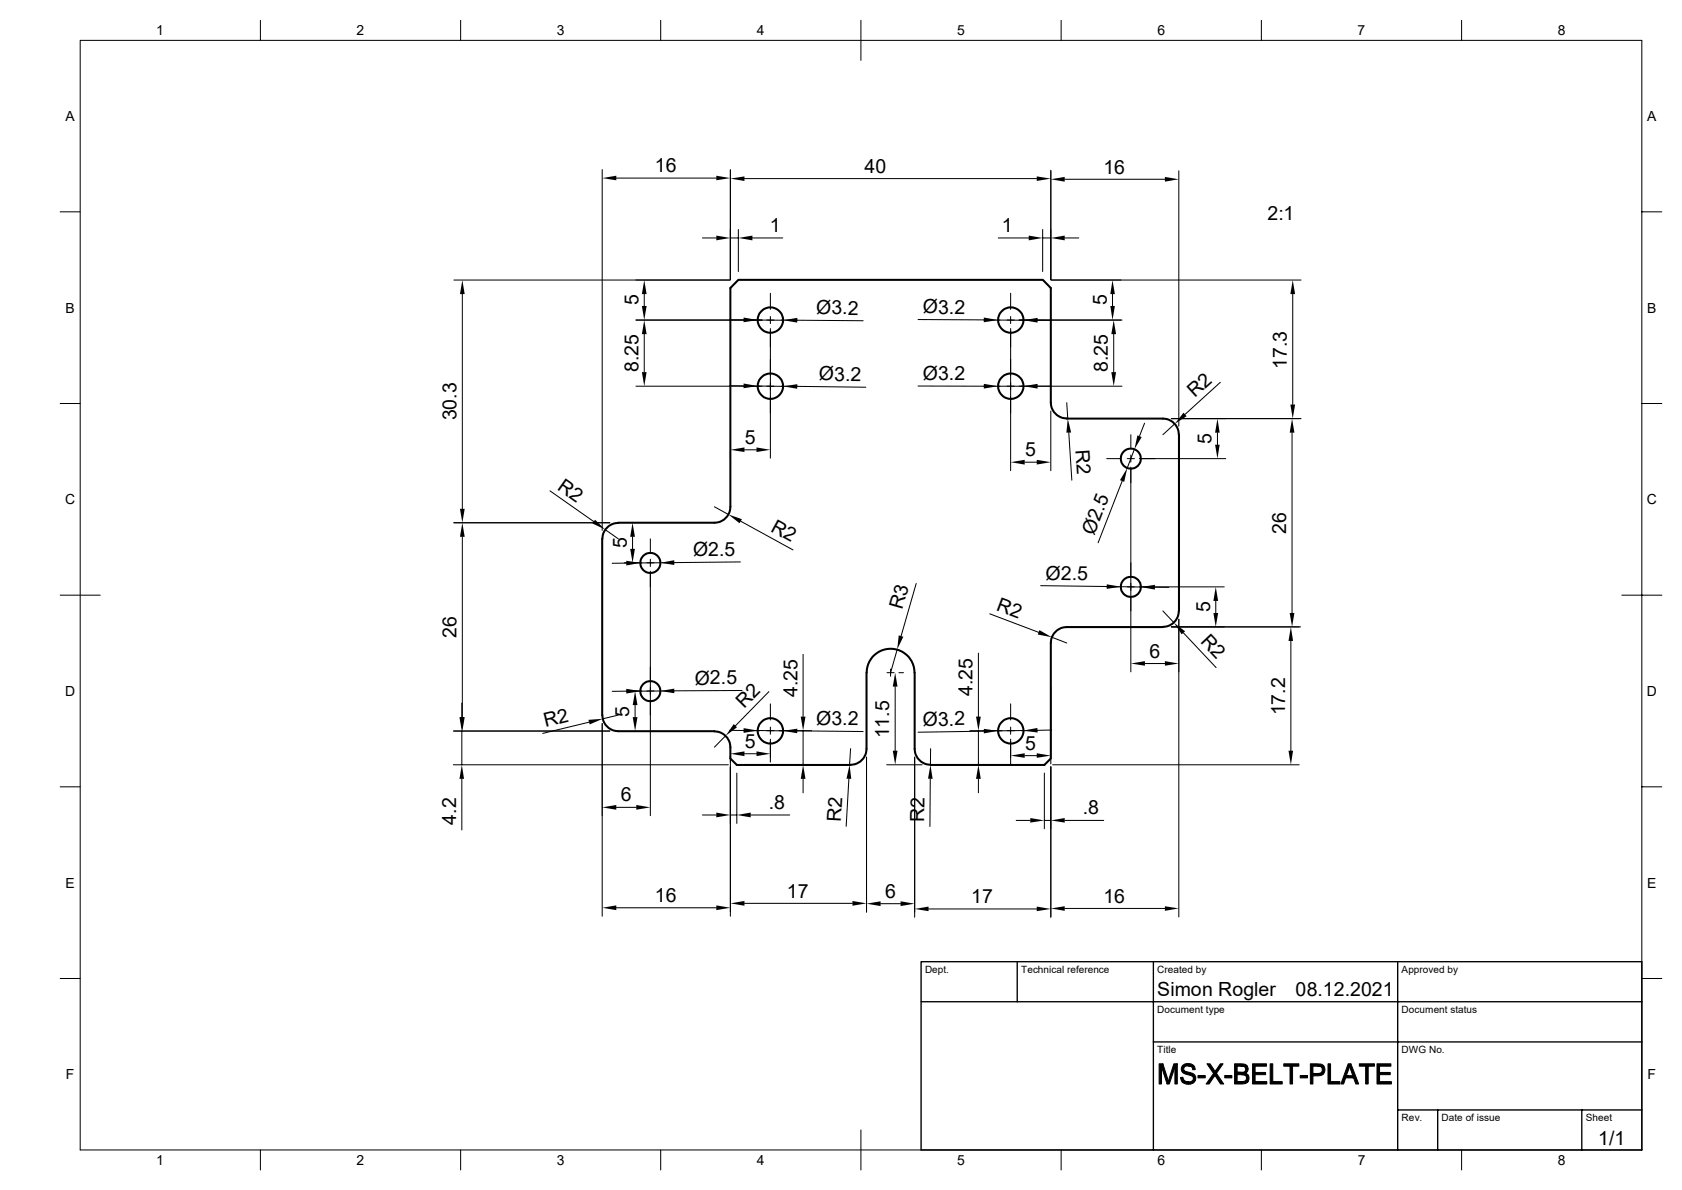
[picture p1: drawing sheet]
<svg xmlns="http://www.w3.org/2000/svg" width="420mm" height="297mm" viewBox="0 0 420 297" stroke-linecap="round" stroke-linejoin="round" font-family="sans-serif">
<g fill="none" stroke="#000" stroke-width=".51">
<path d="M266.4 104.5h24a4 4 0 0 1 3.9 4M266.4 104.4a4 4 0 0 1-4-3.9v-28.6l-2-2.1h-76l-2 2.1v54.6a4 4 0 0 1-4 4h-24M294.4 108.5v44M154.4 130.5a4.1 4.1 0 0 0-4 4v44a4 4 0 0 0 4 4h24a4 4 0 0 1 4 4v2.8l1.6 1.6h28.4a4 4 0 0 0 4-4v-19M290.4 156.5h-24a4 4 0 0 0-4 4v28.8l-1.6 1.6h-28.4a4.1 4.1 0 0 1-4-4v-19M294.3 152.5a4 4 0 0 1-3.9 4M216.4 167.9a6 6 0 0 1 6-6 6 6 0 0 1 5.9 6"/>
<circle cx="192.4" cy="79.9" r="3.2"/>
<circle cx="252.4" cy="79.9" r="3.2"/>
<circle cx="192.4" cy="96.4" r="3.2"/>
<circle cx="252.4" cy="96.4" r="3.2"/>
<circle cx="282.4" cy="114.5" r="2.51"/>
<circle cx="162.4" cy="140.5" r="2.51"/>
<circle cx="282.4" cy="146.5" r="2.51"/>
<circle cx="162.4" cy="172.5" r="2.51"/>
<circle cx="192.4" cy="182.4" r="3.2"/>
<circle cx="252.4" cy="182.4" r="3.2"/>
</g>
<g fill="none" stroke="#000" stroke-width=".25">
<path d="M20 10.1h390v276.9h-390zM65 5.1v5M115 5.1v5M165 5.1v5M215 5.1v10M265 5.1v5M315 5.1v5M365 5.1v5M15 52.9h5M150.4 42.3v90.1M153.9 44.4h25M175.4 59.4h3.5"/>
<path d="M182.4 42.3v27.5M182.4 59.4h2M184.4 57.3v10.5M185.9 44.6h73M187.9 59.4h7.6M249.3 59.4h7.6M260.4 59.4h2M260.4 57.3v10.5M262.4 42.5v27.3M265.9 44.7h25M265.9 59.4h3.5M294.3 42.6v63.8"/>
<path d="M410 52.9h5M113.3 69.9h69M115.4 73.4v53.6M158.8 79.9h31.5M160.9 73.4v3M182.2 79.8h3.5M189.2 79.9h6.4M191.5 79.9h1.8M192.4 73.2v4M192.4 79v1.8M195.1 79.9l20.4 .2M229.2 79.8h16.5"/>
<path d="M245.7 79.9h4M249.2 79.9h6.4M251.5 79.9h1.8M252.3 73.2v4M252.3 79v1.8M254.5 79.9h25.7M259.1 79.9l3.5 .1M262.5 69.9h62.4M277.8 73.4v3M322.8 73.4v27.6M158.8 96.4h31.5M160.9 83.4v9.5"/>
<path d="M182.2 96.3h3.5M189.2 96.4h6.4M191.5 96.4h1.8M192.4 82v32.3M195.1 96.4h4M199.1 96.4l17.1 .2M229.2 96.4h51M252.3 82v35.5M278.1 83.4v9.5M304.7 95.4l-8.8 8M15 100.7h5M182.4 112.6v1.7"/>
<path d="M185.9 112.3h3M255.9 115.4h3M262.4 102.6v14.9M266.4 100.5l.2 4M266.9 107.9l.7 11.9M276.4 114.5h3.3M281.5 114.5h1.8M282.4 116.6v51.1M282.4 108.5v3.3M282.4 113.6v1.8M283.3 112.1l-1.8 4.7M284.5 114.5h21.6"/>
<path d="M285.8 105.6l-1.3 3.3M292.5 104.5h32.4M293.3 105.8l-2.9 2.7M304 108v3M322.6 108v45M410 100.7h5M113.3 130.5h39M115.4 134v45M137.3 122.5l11 7.7M151.1 132.2l3.3 2.3M157.9 134v3M162.4 134.5v3.3"/>
<path d="M162.4 139.6v1.8M178.4 126.5l3.5 1.9M185 130.1l13 7.1M280.2 120.1l-6 15.4M15 148.5h10M155.9 140.5h4.4M156.4 140.5l-3.5 .1M161.5 140.5h1.8M162.4 142.6v61M164.9 140.5h-5M165.1 140.5h3.3M184.9 140.3l-16.5 .1"/>
<path d="M228.8 145.6l-3.8 13.1M247.1 153.2l12.2 4.6M259.8 146.2l16.6 .2M262.6 159l3.8 1.5M276.4 146.5h3.3M279.9 146.4l5 .1M281.5 146.5h1.8M284.5 146.5h21.2M288.4 146.6h3.4M290.4 152.5l2.7 2.9M292.5 156.5h32.2M294.3 154.6v74.3"/>
<path d="M295.5 157.9l8.2 8.7M303.6 150v3M322.3 160v27.4M405 148.5h10M115.3 175.5v3.5M154.4 178.5l-3.9 .9M158.6 176v3M160.3 172.5l-7.4 .1M161.5 172.5h1.8M164.9 172.5h-5M165.1 172.5h3.3M185.3 172.3l-16.9 .1"/>
<path d="M192 172.6l-8.4 8.5M192.4 175.7v4M200.5 163.3v15.6M221.5 167.9h1.8M222.4 167v1.8M223.5 171.4v16M224 162.1l-1.6 5.8M224.5 167.9h1.1M244.3 163v15.9M252.3 175.7v4M262.4 171.5v19.2M285.9 165.6h5"/>
<path d="M15 196.4h5M113.2 182.5h39.1M113.2 190.9h68.7M115.3 182.5v8.4M115.3 194.4v12.7M147.1 180.3l-11.6 2.7M150.4 180.6v48.1M181.2 183.6l-2.8 2.9M182.2 182.3h3.5M182.4 188.6v40.1M184 193v12.5M185.7 182.4h4"/>
<path d="M185.9 188.1h3M189.2 182.3l6.4 .1M191.5 182.4h1.8M192.4 181.5v1.8M192.4 184.5v5.7M194.5 182.4h8.1M198.5 190.9h11.8M199.1 182.4l16.4 .2M200.5 182.4v8.5M200.5 194.4v3.5M212 194.4l-.7 11.8M212.4 186.9l-.3 4"/>
<path d="M216.4 189v38.7M221.4 190.9h8.9M228.4 189v39.9M232.3 194.4l-.1 11.9M232.4 186.9l-.1 4M242.2 190.9h.3M242.2 182.4h8.1M244.3 182.4v8.5M244.3 194.4v3.5M245.7 182.5l-16.5 .3M251.5 182.4h1.8M252.3 181.5v1.8"/>
<path d="M252.3 184.5v6.2M255.1 182.4h4M255.6 182.3l-6.4 .1M255.9 188.6h3M260.8 193v13.8M262.4 191.4v37.5M262.6 182.2l-3.5 .1M262.8 190.9h61.6M410 196.4h5M153.9 201.5h5M175.4 203.4h3.5M182.4 203.4h1.6"/>
<path d="M187.5 203.4h9.7M253.7 204.8h3.6M260.8 204.8h1.6M265.9 204.8h9.7M153.9 226.6h25M185.9 225.5h27M219.9 225.6h5M231.9 226.9h27M265.9 226.7h25M15 244.2h5M410 244.2h5M65 287v5"/>
<path d="M115 287v5M165 287v5M215 282v10M265 287v5M315 287v5M365 287v5"/>
</g>
<path d="M230 240h180v47h-180zM230 250h180M254 240v10M288 240v47M349 240v47M288 260.1h122M349 277h61M359 277v10M395 277v10" fill="none" stroke="#000" stroke-width=".34"/>
<g fill="#000" stroke="#000" stroke-width=".25">
<path d="M289.4 265.5h1l-.4 .8v4.3h-.6z" fill-rule="evenodd"/>
<path d="M290.4 265.5l1.3 4.2-.3 .9-1.4-4.3z" fill-rule="evenodd"/>
<path d="M293.1 265.5h.9l-.6 .9-1.4 4.2h-.6z" fill-rule="evenodd"/>
<path d="M294 265.5v5.1h-.6v-4.2z" fill-rule="evenodd"/>
<path d="M294.8 268.9h.6a1.31 1.31 0 0 0 1.4 1.1h-1.6z" fill-rule="evenodd"/>
<path d="M295.3 265.9a2.24 2.24 0 0 1 2.8 .1h-1.4a.8 .8 0 0 0-1.1 .7 .8 .8 0 0 0 .9 .8 1.78 1.78 0 0 1 2 2 2.17 2.17 0 0 1-3.3 .5h1.6a.88 .88 0 0 0 1.2-.7 .88 .88 0 0 0-1-.9 1.89 1.89 0 0 1-2-1.7z" fill-rule="evenodd"/>
<path d="M296.7 266h1.4l.3 1h-.6l-.4-.8z" fill-rule="evenodd"/>
<path d="M299.1 268.4h1.8v.6h-1.8z" fill-rule="evenodd"/>
<path d="M301.4 265.5h.7l3.5 5.1h-.8z" fill-rule="evenodd"/>
<path d="M303 267.9l.4 .5-1.5 2.2h-.7z" fill-rule="evenodd"/>
<path d="M304.7 265.5h.7l-1.7 2.4-.3-.5z" fill-rule="evenodd"/>
<path d="M305.8 268.4h1.8v.6h-1.8z" fill-rule="evenodd"/>
<path d="M308.3 265.5l2.5 .1 .6 .5h-2.5v1.5l2.3 .1-.2 .2 .6 .3h-2.7v1.8h2.7l-.2 .2-1.1 .4h-2z" fill-rule="evenodd"/>
<path d="M309.9 266.1h1.5l.3 .6-.2 .6-.3 .4-2.3-.1h1.1a.82 .82 0 0 0 1-.8 .82 .82 0 0 0-1.1-.7z" fill-rule="evenodd"/>
<path d="M310 268.2h1.6l.3 .6-.3 1.2h-2.7h1.2a.91 .91 0 0 0 1.1-1 .91 .91 0 0 0-1.2-.8z" fill-rule="evenodd"/>
<path d="M312.8 265.5h3.4v.6h-2.8v1.6h2.6v.5h-2.6v1.8h2.9v.6h-3.5z" fill-rule="evenodd"/>
<path d="M317.2 265.5h.6v4.5h2.4v.6h-3z" fill-rule="evenodd"/>
<path d="M320.5 265.5h3.8v.6h-1.6v4.5h-.6v-4.5h-1.6z" fill-rule="evenodd"/>
<path d="M324.7 268.4h1.8v.6h-1.8z" fill-rule="evenodd"/>
<path d="M327.2 265.5l2.4 .1 .5 .1 .5 .4h-2.8v1.8l2.7 .1-.9 .5h-1.8v2.1h-.6z" fill-rule="evenodd"/>
<path d="M329.1 266.1h1.5a1.62 1.62 0 0 1-.1 1.9l-2.7-.1h1.3a.93 .93 0 0 0 1.1-.9 .93 .93 0 0 0-1.1-.9z" fill-rule="evenodd"/>
<path d="M331.6 265.5h.6v4.5h2.4v.6h-3z" fill-rule="evenodd"/>
<path d="M336.6 265.5h.7l-1.1 3 1.8 .5h-2l-.5 1.6h-.7z" fill-rule="evenodd"/>
<path d="M337.3 265.5l2 5.1h-.8l-.5-1.6-1.8-.5h1.6l-.8-2.4z" fill-rule="evenodd"/>
<path d="M339.4 265.5h3.8v.6h-1.6v4.5h-.6v-4.5h-1.6z" fill-rule="evenodd"/>
<path d="M343.8 265.5h3.5v.6h-2.8v1.6h2.6v.5h-2.6v1.8h2.9v.6h-3.6z" fill-rule="evenodd"/>
</g>
<g fill="#000">
<path d="M150.4 44.4l3.5-.5v1.1zM178.9 43.9l3.5 .5-3.5 .6zM178.9 58.8l3.5 .6-3.5 .6zM182.4 44.6l3.5-.6v1.2zM184.4 59.4l3.5-.6v1.2zM256.9 58.8l3.4 .6-3.4 .6zM258.9 44l3.5 .6-3.5 .6zM262.4 44.7l3.5-.5v1.1zM262.4 59.4l3.5-.6v1.2zM290.9 44.2l3.4 .5-3.4 .6zM115.4 69.9l.6 3.5h-1.1zM160.3 76.4h1.2l-.6 3.5z"/>
<path d="M160.9 69.9l.6 3.5h-1.2zM185.7 79.2l3.5 .7-3.5 .5zM195.6 79.9l3.5-.6v1.2zM245.7 79.2l3.5 .7-3.5 .5zM255.6 79.9l3.5-.6v1.2zM277.2 76.4h1.2l-.6 3.5zM277.8 69.9l.6 3.5h-1.2zM322.8 69.9l.6 3.5h-1.2zM160.9 79.9l.6 3.5h-1.2zM160.3 92.9h1.2l-.6 3.5zM185.7 95.7l3.5 .7-3.5 .5zM195.6 96.4l3.5-.5v1.1z"/>
<path d="M245.7 95.8l3.5 .6-3.5 .6zM255.6 96.4l3.5-.6v1.2zM277.5 92.9h1.2l-.6 3.5zM278.1 79.9l.6 3.5h-1.2zM182.4 112.3l3.5-.6v1.1zM188.9 111.7l3.5 .6-3.5 .5zM252.3 115.4l3.6-.6v1.2zM258.9 114.8l3.5 .6-3.5 .6zM266.6 104.5l.9 3.4-1.2 .1zM281.5 116.8l-.8 3.5-1-.5zM284 108.7l1.1 .4-1.8 3zM295.5 103l.8 .9-3 1.9z"/>
<path d="M303.4 111h1.1l-.5 3.5zM304 104.5l.5 3.5h-1.1zM322.6 104.5l.6 3.5h-1.2zM322.2 101h1.2l-.6 3.5zM114.9 127h1.1l-.6 3.5zM115.4 130.5l.6 3.5h-1.1zM148.6 129.7l2.5 2.5-3.2-1.6zM156.4 140l3.5 .5-3.5 .6zM157.4 137h1.1l-.6 3.5zM157.9 130.5l.6 3.5h-1.1zM164.9 140.5l3.5-.7v1.2zM181.9 128.4l3.4 1.2-.6 1z"/>
<path d="M224.4 158.6l1.2 .3-1.6 3.2zM259.5 157.3l3.1 1.7-3.5-.6zM276.4 145.8l3.5 .6-3.5 .6zM284.9 146.5l3.5-.5v1.2zM293.1 155.4l2.8 2.2-.8 .7zM303.6 146.5l.6 3.5h-1.2zM303 153h1.2l-.6 3.5zM322.3 156.5l.6 3.5h-1.2zM322 153h1.2l-.6 3.5zM114.7 179h1.2l-.6 3.5zM114.9 179h1.1l-.6 3.5zM146.9 179.7l3.6-.3-3.3 1.4z"/>
<path d="M156.4 171.9l3.5 .6-3.5 .6zM158.6 172.5l.6 3.5h-1.2zM158 179h1.2l-.6 3.5zM164.9 172.5l3.5-.6v1.1zM199.9 178.9h1.2l-.6 3.5zM223.5 167.9l.6 3.5h-1.2zM243.7 178.9h1.2l-.6 3.5zM282.4 165.6l3.5-.6v1.2zM290.9 165l3.4 .6-3.4 .6zM115.3 190.9l.6 3.5h-1.2zM183.2 180.7l.8 .8-2.8 2.1zM185.7 181.7l3.5 .6-3.5 .6z"/>
<path d="M182.4 188.1l3.5-.6v1.2zM188.9 187.5l3.5 .6-3.5 .6zM195.6 182.4l3.5-.5v1.1zM200.5 190.9l.6 3.5h-1.2zM212.1 190.9l.5 3.5h-1.2zM222.9 187.4h1.2l-.6 3.5zM232.3 190.9l.6 3.5h-1.2zM244.3 190.9l.6 3.5h-1.2zM245.7 181.9l3.5 .5-3.5 .6zM252.3 188.6l3.6-.6v1.1zM258.9 188l3.5 .6-3.5 .5zM255.6 182.3l3.4-.6 .1 1.1z"/>
<path d="M321.7 187.4h1.2l-.6 3.5zM150.4 201.5l3.5-.6v1.2zM158.9 200.9l3.5 .6-3.5 .6zM178.9 202.8l3.5 .6-3.5 .6zM184 203.4l3.5-.6v1.2zM257.3 204.2l3.5 .6-3.5 .5zM262.4 204.8l3.5-.6v1.1zM150.4 226.6l3.5-.6v1.2zM178.9 226l3.5 .6-3.5 .6zM182.4 225.5l3.5-.6v1.2zM212.9 224.9l3.5 .6-3.5 .6zM216.4 225.6l3.5-.6v1.1z"/>
<path d="M224.9 225l3.5 .6-3.5 .5zM228.4 226.9l3.5-.6v1.1zM258.9 226.3l3.5 .6-3.5 .5zM262.4 226.7l3.5-.5v1.1zM290.9 226.2l3.4 .5-3.4 .6z"/>
</g>
<g font-size="4.9">
<text x="163.5" y="43">16</text>
<text x="215.9" y="43.1">40</text>
<text x="275.5" y="43.3">16</text>
<text x="192.2" y="58">1</text>
<text x="250.1" y="58">1</text>
<text x="316.5" y="55">2:1</text>
<text x="159.4" y="76.2" transform="rotate(-90 159.4 76.2)">5</text>
<text x="276.3" y="76.2" transform="rotate(-90 276.3 76.2)">5</text>
<text x="203.8" y="78.4">Ø3.2</text>
<text x="230.4" y="78.2">Ø3.2</text>
<text x="159.4" y="92.9" transform="rotate(-90 159.4 92.9)">8.25</text>
<text x="204.5" y="95" transform="rotate(1 204.5 95)">Ø3.2</text>
<text x="230.4" y="94.8">Ø3.2</text>
<text x="276.6" y="92.9" transform="rotate(-90 276.6 92.9)">8.25</text>
<text x="321.3" y="92.1" transform="rotate(-90 321.3 92.1)">17.3</text>
<text x="298.3" y="99.4" transform="rotate(-42 298.3 99.4)">R2</text>
<text x="114" y="104.9" transform="rotate(-90 114 104.9)">30.3</text>
<text x="186" y="110.8">5</text>
<text x="256" y="113.9">5</text>
<text x="268.6" y="112.4" transform="rotate(86 268.6 112.4)">R2</text>
<text x="302.5" y="110.8" transform="rotate(-90 302.5 110.8)">5</text>
<text x="139" y="122" transform="rotate(35 139 122)">R2</text>
<text x="156.5" y="136.9" transform="rotate(-90 156.5 136.9)">5</text>
<text x="192.2" y="132.5" transform="rotate(29 192.2 132.5)">R2</text>
<text x="273.2" y="133.8" transform="rotate(-69 273.2 133.8)">Ø2.5</text>
<text x="321.2" y="133.2" transform="rotate(-90 321.2 133.2)">26</text>
<text x="173.1" y="138.9" transform="rotate(-1 173.1 138.9)">Ø2.5</text>
<text x="261.1" y="144.7" transform="rotate(1 261.1 144.7)">Ø2.5</text>
<text x="225.3" y="152.4" transform="rotate(-74 225.3 152.4)">R3</text>
<text x="248.6" y="152.3" transform="rotate(21 248.6 152.3)">R2</text>
<text x="302.1" y="152.8" transform="rotate(-90 302.1 152.8)">5</text>
<text x="114" y="159.2" transform="rotate(-90 114 159.2)">26</text>
<text x="299.6" y="160.3" transform="rotate(47 299.6 160.3)">R2</text>
<text x="287" y="164.1">6</text>
<text x="173.5" y="170.9">Ø2.5</text>
<text x="242.8" y="173.8" transform="rotate(-90 242.8 173.8)">4.25</text>
<text x="157.1" y="178.9" transform="rotate(-90 157.1 178.9)">5</text>
<text x="185.8" y="176.9" transform="rotate(-46 185.8 176.9)">R2</text>
<text x="199.1" y="174" transform="rotate(-90 199.1 174)">4.25</text>
<text x="320.9" y="178.6" transform="rotate(-90 320.9 178.6)">17.2</text>
<text x="136.2" y="181.4" transform="rotate(-14 136.2 181.4)">R2</text>
<text x="203.8" y="180.9" transform="rotate(1 203.8 180.9)">Ø3.2</text>
<text x="222" y="184.3" transform="rotate(-90 222 184.3)">11.5</text>
<text x="230.4" y="181.2" transform="rotate(-1 230.4 181.2)">Ø3.2</text>
<text x="186" y="186.6">5</text>
<text x="256" y="187.1">5</text>
<text x="155" y="200">6</text>
<text x="191.9" y="202">.8</text>
<text x="270.3" y="203.3">.8</text>
<text x="113.9" y="205.8" transform="rotate(-90 113.9 205.8)">4.2</text>
<text x="210" y="205.1" transform="rotate(-87 210 205.1)">R2</text>
<text x="230.8" y="205.2" transform="rotate(-89 230.8 205.2)">R2</text>
<text x="163.5" y="225.1">16</text>
<text x="196.5" y="224.1">17</text>
<text x="221" y="224.1">6</text>
<text x="242.5" y="225.4">17</text>
<text x="275.5" y="225.3">16</text>
<text x="289" y="248.5">Simon Rogler</text>
<text x="323.5" y="248.5">08.12.2021</text>
<text x="399.1" y="285.7">1/1</text>
</g>
<g font-size="3.5">
<text x="39" y="8.8">1</text>
<text x="89" y="8.8">2</text>
<text x="139" y="8.8">3</text>
<text x="189" y="8.8">4</text>
<text x="239" y="8.8">5</text>
<text x="289" y="8.8">6</text>
<text x="339" y="8.8">7</text>
<text x="389" y="8.8">8</text>
<text x="16.3" y="30.2">A</text>
<text x="411.3" y="30.2">A</text>
<text x="16.3" y="78.1">B</text>
<text x="411.3" y="78.1">B</text>
<text x="16.3" y="125.9">C</text>
<text x="411.2" y="125.9">C</text>
<text x="16.3" y="173.7">D</text>
<text x="411.2" y="173.7">D</text>
<text x="16.3" y="221.5">E</text>
<text x="411.3" y="221.5">E</text>
<text x="16.4" y="269.4">F</text>
<text x="411.4" y="269.4">F</text>
<text x="39" y="290.8">1</text>
<text x="89" y="290.8">2</text>
<text x="139" y="290.7">3</text>
<text x="189" y="290.8">4</text>
<text x="239" y="290.7">5</text>
<text x="289" y="290.7">6</text>
<text x="339" y="290.7">7</text>
<text x="389" y="290.7">8</text>
</g>
<g font-size="2.5">
<text x="231" y="242.8">Dept.</text>
<text x="255" y="242.8">Technical reference</text>
<text x="289" y="242.8">Created by</text>
<text x="350" y="242.8">Approved by</text>
<text x="289" y="252.9">Document type</text>
<text x="350" y="252.9">Document status</text>
<text x="289" y="262.8">Title</text>
<text x="350" y="262.8">DWG No.</text>
<text x="350" y="279.8">Rev.</text>
<text x="360" y="279.8">Date of issue</text>
<text x="396" y="279.8">Sheet</text>
</g>
</svg>
